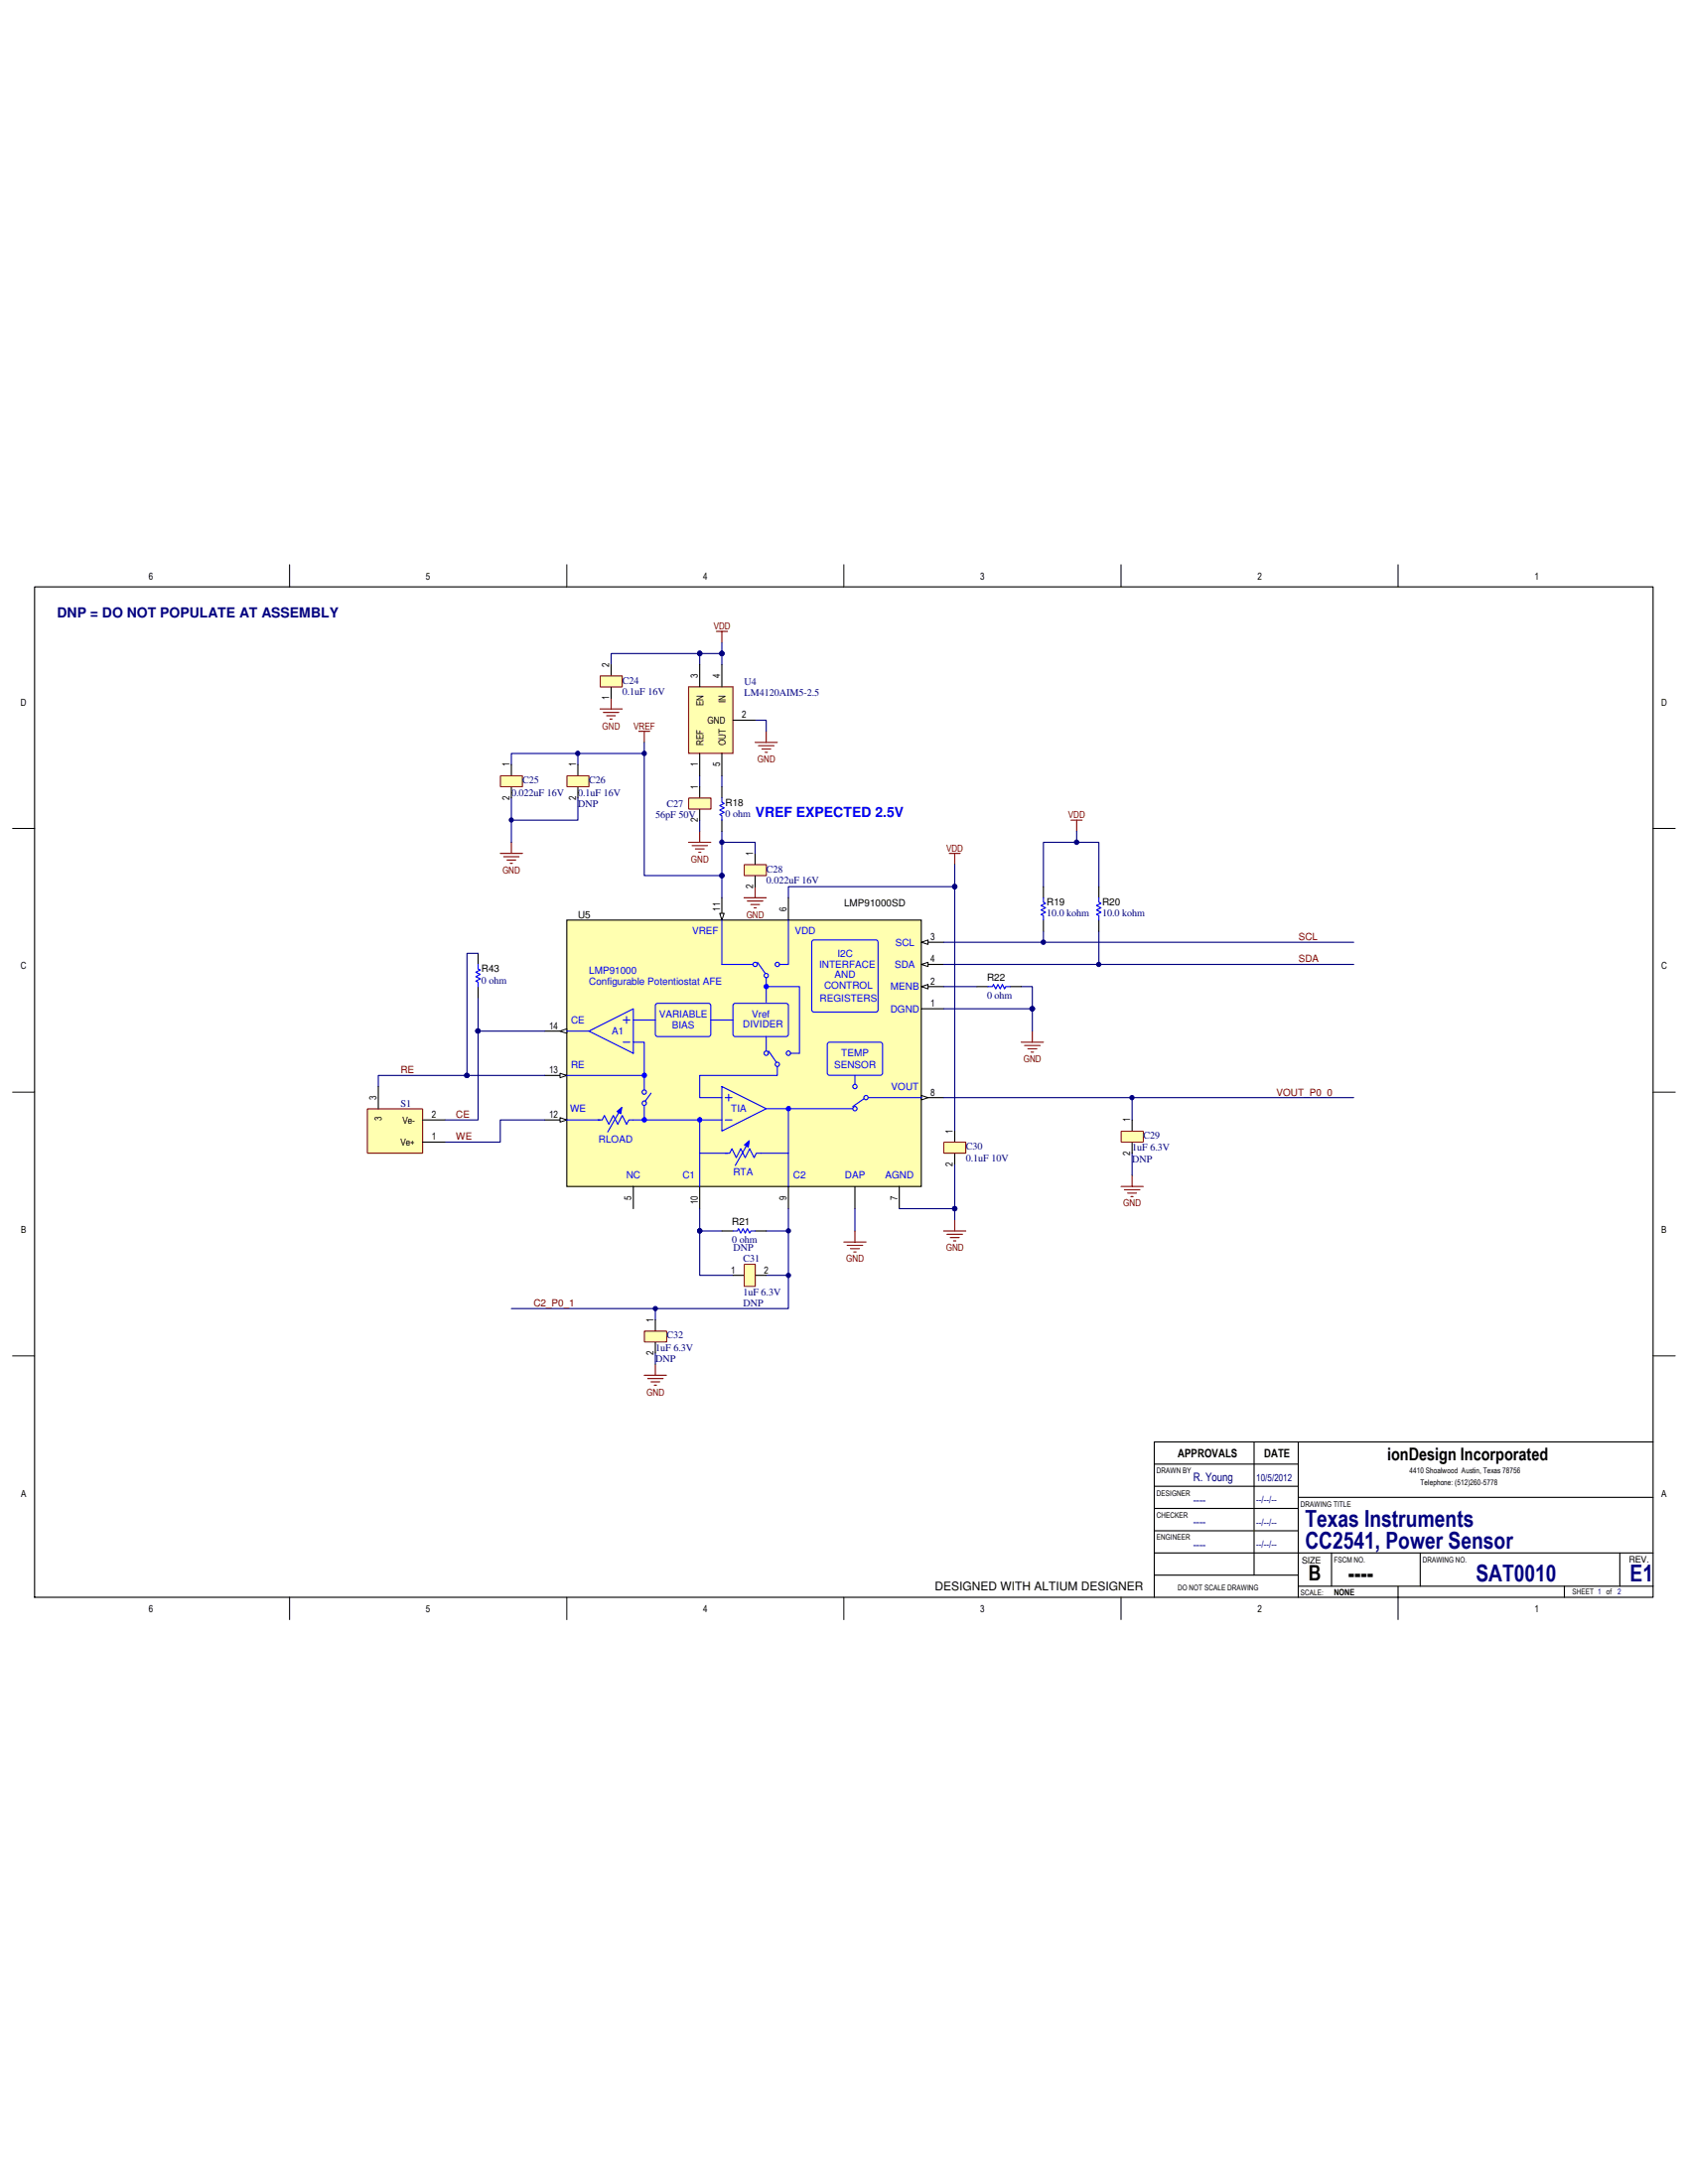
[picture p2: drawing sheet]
<svg xmlns="http://www.w3.org/2000/svg" width="216mm" height="279mm" viewBox="0 0 216 279" stroke-linecap="round" stroke-linejoin="round" font-family="sans-serif">
<g fill="none" stroke="#000" stroke-width=".13">
<path d="M37 72.2v2.9M72.5 72.2v2.9M107.9 72.2v2.9M143.4 72.2v2.9M178.8 72.2v2.9M1.6 106h2.8M211.4 106h2.9M1.6 139.7h2.8M211.4 139.7h2.9M1.6 173.5h2.8M211.4 173.5h2.9M37 204.3v2.9"/>
<path d="M72.5 204.3v2.9M107.9 204.3v2.9M143.4 204.3v2.9M178.8 204.3v2.9"/>
</g>
<g fill="none" stroke="#000" stroke-width=".14">
<path d="M4.4 75.1h207v129.2h-207zM147.6 187.3h18.5M147.6 190.1h18.5M147.6 193h18.5M147.6 195.8h18.5M147.6 198.7h63.8M160.4 184.5v17M166.1 184.5v19.8M166.1 191.6h45.3M170.3 198.7v4.2M181.7 198.7v4.2M207.2 198.7v4.2"/>
<path d="M211.4 184.5h-63.8v19.8M147.6 201.5h18.5M166.1 202.9h45.3M178.8 202.9v1.4M200.1 202.9v1.4"/>
</g>
<path d="M72.5 117.7h45.3v34.1h-45.3z" fill-rule="evenodd" fill="#ffffb0"/>
<path d="M72.5 117.7h45.3v34.1h-45.3zM117.9 129.1h2.8M117.9 126.2h2.8" fill="none" stroke="#000" stroke-width=".14"/>
<path d="M117.9 126.2l.8-.3v.6z" fill="#fff"/>
<path d="M117.9 126.2l.8-.3v.6z" fill="none" stroke="#000" stroke-width=".13"/>
<path d="M117.9 120.5h2.8" fill="none" stroke="#000" stroke-width=".14"/>
<path d="M117.9 120.5l.8-.3v.6z" fill="#fff"/>
<path d="M117.9 120.5l.8-.3v.6z" fill="none" stroke="#000" stroke-width=".13"/>
<path d="M117.9 123.4h2.8" fill="none" stroke="#000" stroke-width=".14"/>
<path d="M117.9 123.4l.8-.3v.6z" fill="#fff"/>
<path d="M117.9 123.4l.8-.3v.6z" fill="none" stroke="#000" stroke-width=".13"/>
<path d="M100.8 114.9v2.8M81 151.8v2.8M115 151.8v2.8M117.9 140.4h2.8" fill="none" stroke="#000" stroke-width=".14"/>
<path d="M117.9 140.1l.8 .3-.8 .3z" fill="#fff"/>
<path d="M117.9 140.1l.8 .3-.8 .3z" fill="none" stroke="#000" stroke-width=".13"/>
<path d="M92.3 114.9v2.8M89.5 151.8v2.8M100.8 151.8v2.8" fill="none" stroke="#000" stroke-width=".14"/>
<path d="M92.1 116.8h.5l-.3 .9z" fill="#fff"/>
<path d="M92.1 116.8h.5l-.3 .9z" fill="none" stroke="#000" stroke-width=".13"/>
<path d="M69.7 143.3h2.8" fill="none" stroke="#000" stroke-width=".14"/>
<path d="M71.6 143l.9 .3-.9 .3z" fill="#fff"/>
<path d="M71.6 143l.9 .3-.9 .3z" fill="none" stroke="#000" stroke-width=".13"/>
<path d="M69.7 137.6h2.8" fill="none" stroke="#000" stroke-width=".14"/>
<path d="M71.6 137.3l.9 .3-.9 .3z" fill="#fff"/>
<path d="M71.6 137.3l.9 .3-.9 .3z" fill="none" stroke="#000" stroke-width=".13"/>
<path d="M69.7 131.9h2.8" fill="none" stroke="#000" stroke-width=".14"/>
<path d="M71.6 131.9l.9-.3v.6z" fill="#fff"/>
<path d="M71.6 131.9l.9-.3v.6z" fill="none" stroke="#000" stroke-width=".13"/>
<path d="M109.3 151.8v2.8" fill="none" stroke="#000" stroke-width=".14"/>
<g fill="none" stroke="#00f" stroke-width=".14">
<path d="M72.5 131.9h2.8M75.3 131.9l5.7-2.8v5.6zM79.7 133.3h.9M79.7 130.5h.9M80.1 130v.9M81 130.5h2.8M92.3 139l5.7 2.8-5.7 2.9zM93.2 140v.8M96.9 123.4a.27 .27 0 0 0-.4-.3 .27 .27 0 0 0-.1 .4 .27 .27 0 0 0 .4 0M96.9 123.1l1 1.4M98 132.6v1.9M98.3 124.8a.27 .27 0 0 0-.4-.3 .27 .27 0 0 0-.1 .5 .27 .27 0 0 0 .5-.1"/>
<path d="M98.3 134.8a.28 .28 0 0 0-.4-.3 .28 .28 0 0 0-.1 .4 .28 .28 0 0 0 .5 0M98.3 134.5l1 1.4M99.7 123.4a.27 .27 0 0 0-.3-.3 .27 .27 0 0 0-.2 .4 .27 .27 0 0 0 .5 0M99.7 136.2a.27 .27 0 0 0-.3-.3 .27 .27 0 0 0-.2 .4 .27 .27 0 0 0 .5 0M101.1 134.8a.28 .28 0 0 0-.3-.3 .28 .28 0 0 0-.2 .4 .28 .28 0 0 0 .5 0M76.5 143.3h.5l.3-.6 .6 1.1 .5-1.1 .6 1.1 .6-1.1 .5 1.1 .3-.5h.6M79.4 141.8l-1.7 3M92.8 140.4h.8M92.8 143.3h.8"/>
</g>
<path d="M78.9 142.2l.6-.5-.1 .8z" fill="#00f"/>
<path d="M78.9 142.2l.6-.5-.1 .8z" fill="none" stroke="#00f" stroke-width=".13"/>
<path d="M72.5 137.6h9.9M83.9 128.5l.2-.1h6.7l.1 .2v3.9l-.3 .1h-6.6l-.2-.3zM90.9 130.5h2.8M93.8 128.5l.2-.1h6.7l.1 .2v3.9l-.3 .1h-6.6l-.2-.3zM72.5 143.3h4.3M81 143.3h11.3M92.8 147.5h.5l.3-.5 .6 1.1 .5-1.1 .6 1.1 .6-1.1 .6 1.1 .2-.6h.6M95.7 146.1l-1.7 3" fill="none" stroke="#00f" stroke-width=".14"/>
<path d="M95.2 146.5l.6-.6-.1 .8z" fill="#00f"/>
<path d="M95.2 146.5l.6-.6-.1 .8z" fill="none" stroke="#00f" stroke-width=".13"/>
<g fill="none" stroke="#00f" stroke-width=".14">
<path d="M92.3 117.7v5.7h4M100.8 117.7v5.7h-1.1M81 133.3h1.4v6.1M82.3 140l-.2-.3a.27 .27 0 0 1 .3-.3 .27 .27 0 0 1 .3 .3 .27 .27 0 0 1-.3 .3M83.3 139.8l-.8 1M98 126.2h4.3v8.5h-1.2M98 125.1v3.1M99.4 136.4v1.2h-9.9v2.8h2.8M104 120.3l8-.1 .3 .2v8.8l-.1 .2-8.1 .1-.2-.2-.1-8.8zM105.9 133.5l.2-.2 6.6 .1 .2 .2-.1 3.8-.2 .2-6.6-.1-.2-.2zM109.3 137.6v1.1M109.4 138.7a.27 .27 0 0 0-.3 .4 .27 .27 0 0 0 .4 .1 .27 .27 0 0 0 0-.5"/>
<path d="M82.3 141.4a.28 .28 0 0 1-.1-.5 .28 .28 0 0 1 .5 .1 .28 .28 0 0 1-.3 .4v1.9M89.5 143.3v4.2h3.5M89.5 147.5v4.3M98 141.8h11.1M100.8 141.8v5.7h-3.5M100.8 147.5v4.3M109.4 141.6a.27 .27 0 0 0-.3 .3 .27 .27 0 0 0 .4 .1 .27 .27 0 0 0 0-.4M110.5 140.6l-1.4 1M110.8 140.1a.27 .27 0 0 0-.3 .4 .27 .27 0 0 0 .4 .1 .27 .27 0 0 0 0-.4M111.1 140.4h6.8"/>
</g>
<path d="M82.3 137.5h.2v.2h-.2zM98 126.1l-.1 .1 .1 .1 .1-.1v-.1M82.4 143.1l-.1 .2 .1 .1 .1-.1v-.1M89.5 143.1l-.1 .2 .1 .1 .1-.1v-.1M100.9 141.7l-.2 .1 .1 .2 .2-.2-.1-.1" fill="none" stroke="#00f" stroke-width=".42"/>
<path d="M133.5 113.4v-5.6h7v5.6M120.7 126.2h4.2M115 154.6h7.1" fill="none" stroke="#000080" stroke-width=".14"/>
<path d="M137 104.9h1.4M137.7 104.9v1.4M130.6 133.3h2.9M131 133.8h2M131.5 134.2h1.1M131.9 134.6h.3M132 131.9v1.4" fill="none" stroke="#800000" stroke-width=".14"/>
<circle cx="122.1" cy="154.6" r=".28" fill="#000080"/>
<circle cx="122.1" cy="154.6" r=".28" fill="none" stroke="#000080" stroke-width=".13"/>
<path d="M120.7 157.5h2.8M121.1 157.9h2M121.5 158.3h1.2M122 158.8h.3M122.1 156.1v1.4" fill="none" stroke="#800000" stroke-width=".14"/>
<path d="M122.1 154.6v1.5" fill="none" stroke="#000080" stroke-width=".14"/>
<circle cx="122.1" cy="154.6" r=".28" fill="#000080"/>
<circle cx="122.1" cy="154.6" r=".28" fill="none" stroke="#000080" stroke-width=".13"/>
<path d="M122.1 148.9v5.7" fill="none" stroke="#000080" stroke-width=".14"/>
<circle cx="122.1" cy="154.6" r=".28" fill="#000080"/>
<circle cx="122.1" cy="154.6" r=".28" fill="none" stroke="#000080" stroke-width=".13"/>
<path d="M91.6 80.8h1.4M92.3 80.8v1.4M107.9 158.9h2.9M108.4 159.3h1.9M108.8 159.7h1.1M109.3 157.5v1.4M109.2 160.2h.3" fill="none" stroke="#800000" stroke-width=".14"/>
<path d="M61.2 127.6v4.3M100.8 154.6v12.8h-35.4M109.3 154.6v2.9" fill="none" stroke="#000080" stroke-width=".14"/>
<circle cx="61.1" cy="131.9" r=".28" fill="#000080"/>
<circle cx="61.1" cy="131.9" r=".28" fill="none" stroke="#000080" stroke-width=".13"/>
<path d="M59.7 137.6h-11.3v1.4M69.7 143.3h-5.7v2.8h-7.1" fill="none" stroke="#000080" stroke-width=".14"/>
<circle cx="59.7" cy="137.6" r=".28" fill="#000080"/>
<circle cx="59.7" cy="137.6" r=".28" fill="none" stroke="#000080" stroke-width=".13"/>
<path d="M61.2 131.9h8.5" fill="none" stroke="#000080" stroke-width=".14"/>
<circle cx="61.1" cy="131.9" r=".28" fill="#000080"/>
<circle cx="61.1" cy="131.9" r=".28" fill="none" stroke="#000080" stroke-width=".13"/>
<path d="M61.2 131.9v11.4h-4.3" fill="none" stroke="#000080" stroke-width=".14"/>
<circle cx="61.1" cy="131.9" r=".28" fill="#000080"/>
<circle cx="61.1" cy="131.9" r=".28" fill="none" stroke="#000080" stroke-width=".13"/>
<path d="M59.7 137.6h10" fill="none" stroke="#000080" stroke-width=".14"/>
<circle cx="59.7" cy="137.6" r=".28" fill="#000080"/>
<circle cx="59.7" cy="137.6" r=".28" fill="none" stroke="#000080" stroke-width=".13"/>
<path d="M140.5 119.1v4.3" fill="none" stroke="#000080" stroke-width=".14"/>
<circle cx="140.5" cy="123.4" r=".28" fill="#000080"/>
<circle cx="140.5" cy="123.4" r=".28" fill="none" stroke="#000080" stroke-width=".13"/>
<path d="M137.7 106.3v1.5" fill="none" stroke="#000080" stroke-width=".14"/>
<circle cx="137.7" cy="107.7" r=".29" fill="#000080"/>
<circle cx="137.7" cy="107.7" r=".29" fill="none" stroke="#000080" stroke-width=".13"/>
<path d="M143.4 151.8h2.8M143.8 152.2h2M144.2 152.6h1.2M144.7 153.1h.2M144.8 150.4v1.4" fill="none" stroke="#800000" stroke-width=".14"/>
<path d="M89.5 157.5v5.7h4.2M144.8 147.5v2.9" fill="none" stroke="#000080" stroke-width=".14"/>
<circle cx="89.5" cy="157.5" r=".28" fill="#000080"/>
<circle cx="89.5" cy="157.5" r=".28" fill="none" stroke="#000080" stroke-width=".13"/>
<path d="M98 157.5h2.8" fill="none" stroke="#000080" stroke-width=".14"/>
<circle cx="100.8" cy="157.5" r=".28" fill="#000080"/>
<circle cx="100.8" cy="157.5" r=".28" fill="none" stroke="#000080" stroke-width=".13"/>
<path d="M98 163.2h2.8" fill="none" stroke="#000080" stroke-width=".14"/>
<circle cx="100.8" cy="163.2" r=".27" fill="#000080"/>
<circle cx="100.8" cy="163.2" r=".27" fill="none" stroke="#000080" stroke-width=".13"/>
<path d="M82.4 175.9h2.8M82.8 176.4h2M83.3 176.8h1.1M83.7 177.2h.3M83.8 174.5v1.4" fill="none" stroke="#800000" stroke-width=".14"/>
<path d="M89.5 154.6v2.9M83.8 173.1v1.4" fill="none" stroke="#000080" stroke-width=".14"/>
<circle cx="89.5" cy="157.5" r=".28" fill="#000080"/>
<circle cx="89.5" cy="157.5" r=".28" fill="none" stroke="#000080" stroke-width=".13"/>
<path d="M89.5 157.5h2.8" fill="none" stroke="#000080" stroke-width=".14"/>
<circle cx="89.5" cy="157.5" r=".28" fill="#000080"/>
<circle cx="89.5" cy="157.5" r=".28" fill="none" stroke="#000080" stroke-width=".13"/>
<path d="M83.8 167.4v1.4" fill="none" stroke="#000080" stroke-width=".14"/>
<circle cx="83.8" cy="167.4" r=".27" fill="#000080"/>
<circle cx="83.8" cy="167.4" r=".27" fill="none" stroke="#000080" stroke-width=".13"/>
<path d="M76.8 90.7h2.8M77.2 91.1h1.9M77.6 91.6h1.1M78 92h.3M78.2 89.3v1.4M81.7 93.6h1.4M82.4 93.6v1.4M64 109.2h2.8M64.4 109.6h2M64.8 110h1.2M65.3 110.4h.2M65.4 107.8v1.4" fill="none" stroke="#800000" stroke-width=".14"/>
<path d="M92.3 106.3v5.7" fill="none" stroke="#000080" stroke-width=".14"/>
<circle cx="92.3" cy="112" r=".27" fill="#000080"/>
<circle cx="92.3" cy="112" r=".27" fill="none" stroke="#000080" stroke-width=".13"/>
<g fill="none" stroke="#800000" stroke-width=".14">
<path d="M96.6 95h2.8M97 95.4h2M97.5 95.8h1.1M97.9 96.2h.2M98 93.6v1.4M88.1 107.8h2.8M88.5 108.2h2M88.9 108.6h1.2M89.4 109h.2M89.5 106.3v1.5M95.2 114.9h2.8M95.6 115.3h2"/>
<path d="M96 115.7h1.2M96.5 116.1h.2M96.6 113.4v1.5"/>
</g>
<path d="M92.3 82.2v1.4M96.6 92.1h1.4v1.5" fill="none" stroke="#000080" stroke-width=".14"/>
<circle cx="92.3" cy="83.6" r=".28" fill="#000080"/>
<circle cx="92.3" cy="83.6" r=".28" fill="none" stroke="#000080" stroke-width=".13"/>
<path d="M47 141.9h7.1v5.6h-7.1z" fill="#ffffb0"/>
<path d="M47 141.9h7.1v5.6h-7.1z" fill="none" stroke="#800000" stroke-width=".13"/>
<path d="M48.4 139v2.8M54.1 146.1h2.8M54.1 143.3h2.8" fill="none" stroke="#000" stroke-width=".14"/>
<path d="M89.5 83.6h2.8" fill="none" stroke="#000080" stroke-width=".14"/>
<circle cx="92.3" cy="83.6" r=".28" fill="#000080"/>
<circle cx="92.3" cy="83.6" r=".28" fill="none" stroke="#000080" stroke-width=".13"/>
<circle cx="89.5" cy="83.6" r=".28" fill="#000080"/>
<circle cx="89.5" cy="83.6" r=".28" fill="none" stroke="#000080" stroke-width=".13"/>
<path d="M92.3 112v2.9" fill="none" stroke="#000080" stroke-width=".14"/>
<circle cx="92.3" cy="112" r=".27" fill="#000080"/>
<circle cx="92.3" cy="112" r=".27" fill="none" stroke="#000080" stroke-width=".13"/>
<path d="M89.5 83.6v1.4" fill="none" stroke="#000080" stroke-width=".14"/>
<circle cx="89.5" cy="83.6" r=".28" fill="#000080"/>
<circle cx="89.5" cy="83.6" r=".28" fill="none" stroke="#000080" stroke-width=".13"/>
<path d="M92.3 83.6v1.4" fill="none" stroke="#000080" stroke-width=".14"/>
<circle cx="92.3" cy="83.6" r=".28" fill="#000080"/>
<circle cx="92.3" cy="83.6" r=".28" fill="none" stroke="#000080" stroke-width=".13"/>
<path d="M89.5 99.2v1.4M92.3 99.2v1.4" fill="none" stroke="#000080" stroke-width=".14"/>
<path d="M88.1 87.9h5.6v8.5h-5.6z" fill-rule="evenodd" fill="#ffffb0"/>
<path d="M88.1 87.9h5.6v8.5h-5.6z" fill="none" stroke="#800000" stroke-width=".14"/>
<path d="M89.5 85v2.9M89.5 96.4v2.8M92.3 85v2.9M92.3 96.4v2.8M93.7 92.1h2.9" fill="none" stroke="#000" stroke-width=".14"/>
<path d="M82.4 95v17h9.9M65.4 102.1v5.7M89.5 104.9v1.4" fill="none" stroke="#000080" stroke-width=".14"/>
<circle cx="92.3" cy="112" r=".27" fill="#000080"/>
<circle cx="92.3" cy="112" r=".27" fill="none" stroke="#000080" stroke-width=".13"/>
<path d="M89.5 83.6h-11.3v1.4" fill="none" stroke="#000080" stroke-width=".14"/>
<circle cx="89.5" cy="83.6" r=".28" fill="#000080"/>
<circle cx="89.5" cy="83.6" r=".28" fill="none" stroke="#000080" stroke-width=".13"/>
<path d="M133.5 119.1v1.4" fill="none" stroke="#000080" stroke-width=".14"/>
<circle cx="133.4" cy="120.5" r=".29" fill="#000080"/>
<circle cx="133.4" cy="120.5" r=".29" fill="none" stroke="#000080" stroke-width=".13"/>
<path d="M121.4 109.2h1.4M122.1 109.2v1.4" fill="none" stroke="#800000" stroke-width=".14"/>
<path d="M122.1 113.4h-21.3v1.5M120.7 123.4h52.4M120.7 120.5h52.4" fill="none" stroke="#000080" stroke-width=".14"/>
<circle cx="122.1" cy="113.4" r=".28" fill="#000080"/>
<circle cx="122.1" cy="113.4" r=".28" fill="none" stroke="#000080" stroke-width=".13"/>
<path d="M122.1 113.4v31.3" fill="none" stroke="#000080" stroke-width=".14"/>
<circle cx="122.1" cy="113.4" r=".28" fill="#000080"/>
<circle cx="122.1" cy="113.4" r=".28" fill="none" stroke="#000080" stroke-width=".13"/>
<path d="M122.1 110.6v2.8" fill="none" stroke="#000080" stroke-width=".14"/>
<circle cx="122.1" cy="113.4" r=".28" fill="#000080"/>
<circle cx="122.1" cy="113.4" r=".28" fill="none" stroke="#000080" stroke-width=".13"/>
<path d="M120.7 140.4h52.4M144.8 140.4v2.9" fill="none" stroke="#000080" stroke-width=".14"/>
<circle cx="144.8" cy="140.4" r=".27" fill="#000080"/>
<circle cx="144.8" cy="140.4" r=".27" fill="none" stroke="#000080" stroke-width=".13"/>
<path d="M143.5 145.7h2.6M143.5 145h2.6M144.8 144.7v.3M144.8 145.7v.4" fill="none" stroke="#00f" stroke-width=".14"/>
<path d="M144.8 143.3v1.4M144.8 146.1v1.4" fill="none" stroke="#000" stroke-width=".14"/>
<path d="M143.4 144.7h2.8v1.4h-2.8z" fill="#ffffb0"/>
<path d="M143.4 144.7h2.8v1.4h-2.8z" fill="none" stroke="#800000" stroke-width=".13"/>
<path d="M120.8 147.1h2.6M120.8 146.4h2.6M122.1 146.1v.3M122.1 147.1v.4" fill="none" stroke="#00f" stroke-width=".14"/>
<path d="M122.1 144.7v1.4M122.1 147.5v1.4" fill="none" stroke="#000" stroke-width=".14"/>
<path d="M120.7 146.2h2.8v1.3h-2.8z" fill="#ffffb0"/>
<path d="M120.7 146.1h2.8v1.4h-2.8z" fill="none" stroke="#800000" stroke-width=".13"/>
<path d="M95.2 163.2h.3M95.5 161.9v2.5M96.2 163.2h.4M96.2 161.9v2.5" fill="none" stroke="#00f" stroke-width=".14"/>
<path d="M93.7 163.2h1.5M96.6 163.2h1.4" fill="none" stroke="#000" stroke-width=".14"/>
<path d="M95.2 161.8h1.4v2.8h-1.4z" fill="#ffffb0"/>
<path d="M95.2 161.8h1.4v2.8h-1.4z" fill="none" stroke="#800000" stroke-width=".13"/>
<path d="M82.5 171.3h2.6M82.5 170.5h2.6M83.8 170.3v.2M83.8 171.3v.4" fill="none" stroke="#00f" stroke-width=".14"/>
<path d="M83.8 168.8v1.5M83.8 171.7v1.4" fill="none" stroke="#000" stroke-width=".14"/>
<path d="M82.4 170.3h2.9v1.4h-2.9z" fill="#ffffb0"/>
<path d="M82.4 170.3h2.9v1.4h-2.9z" fill="none" stroke="#800000" stroke-width=".13"/>
<path d="M120.7 129.1h11.3" fill="none" stroke="#000080" stroke-width=".14"/>
<circle cx="132" cy="129.1" r=".28" fill="#000080"/>
<circle cx="132" cy="129.1" r=".28" fill="none" stroke="#000080" stroke-width=".13"/>
<path d="M132 129.1v2.8" fill="none" stroke="#000080" stroke-width=".14"/>
<circle cx="132" cy="129.1" r=".28" fill="#000080"/>
<circle cx="132" cy="129.1" r=".28" fill="none" stroke="#000080" stroke-width=".13"/>
<path d="M130.6 126.2h1.4v2.9" fill="none" stroke="#000080" stroke-width=".14"/>
<circle cx="132" cy="129.1" r=".28" fill="#000080"/>
<circle cx="132" cy="129.1" r=".28" fill="none" stroke="#000080" stroke-width=".13"/>
<path d="M82.4 96.4h-17v1.4" fill="none" stroke="#000080" stroke-width=".14"/>
<circle cx="82.4" cy="96.4" r=".28" fill="#000080"/>
<circle cx="82.4" cy="96.4" r=".28" fill="none" stroke="#000080" stroke-width=".13"/>
<path d="M73.9 96.4v1.4" fill="none" stroke="#000080" stroke-width=".14"/>
<circle cx="73.9" cy="96.4" r=".28" fill="#000080"/>
<circle cx="73.9" cy="96.4" r=".28" fill="none" stroke="#000080" stroke-width=".13"/>
<path d="M76.9 86.9h2.5M76.9 87.6h2.5M78.2 86.4v.5M78.2 87.6v.3" fill="none" stroke="#00f" stroke-width=".14"/>
<path d="M78.2 85v1.4M78.2 87.9v1.4" fill="none" stroke="#000" stroke-width=".14"/>
<path d="M76.8 86.5h2.8v1.4h-2.8z" fill="#ffffb0"/>
<path d="M76.8 86.5h2.8v1.4h-2.8z" fill="none" stroke="#800000" stroke-width=".13"/>
<path d="M72.6 99.5h2.6M73.9 99.2v.3M72.6 100.2h2.6M73.9 100.2v.4" fill="none" stroke="#00f" stroke-width=".14"/>
<path d="M73.9 97.8v1.4M73.9 100.6v1.5" fill="none" stroke="#000" stroke-width=".14"/>
<path d="M72.5 99.3h2.8v1.3h-2.8z" fill="#ffffb0"/>
<path d="M72.5 99.3h2.8v1.3h-2.8z" fill="none" stroke="#800000" stroke-width=".13"/>
<path d="M88.2 103.1h2.6M88.2 102.4h2.6M89.5 102.1v.3M89.5 103.1v.4" fill="none" stroke="#00f" stroke-width=".14"/>
<path d="M89.5 100.6v1.5M89.5 103.5v1.4" fill="none" stroke="#000" stroke-width=".14"/>
<path d="M88.1 102.1h2.8v1.4h-2.8z" fill="#ffffb0"/>
<path d="M88.1 102.1h2.8v1.4h-2.8z" fill="none" stroke="#800000" stroke-width=".13"/>
<path d="M65.4 97.8v1.4M65.4 100.6v1.5M92.3 100.6v1.5M92.3 104.9v1.4M124.9 126.2h1.5M129.2 126.2h1.4M92.3 157.5h1.4M96.6 157.5h1.4" fill="none" stroke="#000" stroke-width=".14"/>
<path d="M64.1 99.5h2.6M65.4 99.2v.3M64.1 100.2h2.6M65.4 100.2v.4M92.3 102.1v.5l.3 .2-.5 .3 .5 .3-.5 .2 .5 .3-.5 .3 .2 .2v.5M126.4 126.2h.5l.2-.3 .3 .6 .2-.6 .3 .6 .3-.6 .3 .6 .1-.3h.6M93.7 157.5h.6l.2-.3 .2 .6 .3-.6 .3 .6 .3-.6 .3 .6 .1-.3h.6" fill="none" stroke="#00f" stroke-width=".14"/>
<path d="M64 99.3h2.8v1.3h-2.8z" fill="#ffffb0"/>
<path d="M64 99.3h2.8v1.3h-2.8z" fill="none" stroke="#800000" stroke-width=".13"/>
<path d="M95.3 111.6h2.6M95.3 110.9h2.6M96.6 110.6v.3M96.6 111.6v.4" fill="none" stroke="#00f" stroke-width=".14"/>
<path d="M96.6 109.2v1.4M96.6 112v1.4" fill="none" stroke="#000" stroke-width=".14"/>
<path d="M95.2 110.6h2.8v1.4h-2.8z" fill="#ffffb0"/>
<path d="M95.2 110.6h2.8v1.4h-2.8z" fill="none" stroke="#800000" stroke-width=".13"/>
<path d="M92.3 107.8h4.3v1.4" fill="none" stroke="#000080" stroke-width=".14"/>
<circle cx="92.3" cy="107.7" r=".28" fill="#000080"/>
<circle cx="92.3" cy="107.7" r=".28" fill="none" stroke="#000080" stroke-width=".13"/>
<path d="M133.5 113.4v1.5M133.5 117.7v1.4M140.5 113.4v1.5M140.5 117.7v1.4M61.2 122v1.4M61.2 126.2v1.4" fill="none" stroke="#000" stroke-width=".14"/>
<path d="M133.5 114.9v.5l.2 .2-.5 .2 .5 .3-.5 .3 .5 .3-.5 .3 .3 .1v.6M140.5 114.9v.5l.3 .2-.5 .2 .5 .3-.5 .3 .5 .3-.5 .3 .2 .1v.6M61.2 123.4v.6l.2 .1-.5 .3 .5 .3-.5 .2 .5 .3-.5 .3 .3 .1v.6" fill="none" stroke="#00f" stroke-width=".14"/>
<path d="M73.9 102.1v2.8h-8.5" fill="none" stroke="#000080" stroke-width=".14"/>
<circle cx="65.4" cy="104.9" r=".27" fill="#000080"/>
<circle cx="65.4" cy="104.9" r=".27" fill="none" stroke="#000080" stroke-width=".13"/>
<path d="M61.2 122h-1.5v15.6" fill="none" stroke="#000080" stroke-width=".14"/>
<circle cx="59.7" cy="137.6" r=".28" fill="#000080"/>
<circle cx="59.7" cy="137.6" r=".28" fill="none" stroke="#000080" stroke-width=".13"/>
<g font-size="3" fill="#000080">
<text x="166.9" y="195.3">Texas Instruments</text>
<text x="166.9" y="198.2">CC2541, Power Sensor</text>
<text x="188.8" y="202.3">SAT0010</text>
<text x="208.5" y="202.3">E1</text>
</g>
<text font-size="3" x="172.4" y="202.3">----</text>
<text font-size="2.7" x="167.3" y="202.2">B</text>
<text font-size="2.2" x="177.4" y="186.8">ionDesign Incorporated</text>
<text font-size="1.8" fill="#000080" x="7.3" y="79">DNP = DO NOT POPULATE AT ASSEMBLY</text>
<text font-size="1.8" fill="#00f" x="96.6" y="104.5">VREF EXPECTED 2.5V</text>
<g font-size="1.5">
<text x="150.6" y="186.4">APPROVALS</text>
<text x="161.7" y="186.4">DATE</text>
<text x="119.6" y="203.5">DESIGNED WITH ALTIUM DESIGNER</text>
</g>
<g font-size="1.5" fill="#000080">
<text x="152.6" y="189.5">R. Young</text>
<text x="152.6" y="192.4">----</text>
<text x="152.6" y="195.2">----</text>
<text x="152.6" y="198.1">----</text>
</g>
<g font-size="1.3" fill="#000080">
<text x="79.6" y="88.9">0.1uF 16V</text>
<text x="79.6" y="87.5">C24</text>
<text x="95.2" y="89">LM4120AIM5-2.5</text>
<text x="95.2" y="87.6">U4</text>
<text x="65.4" y="101.8">0.022uF 16V</text>
<text x="66.8" y="100.2">C25</text>
<text x="73.9" y="101.8">0.1uF 16V</text>
<text x="75.3" y="100.2">C26</text>
<text x="73.9" y="103.2">DNP</text>
<text x="83.8" y="104.6">56pF 50V</text>
<text x="85.3" y="103.2">C27</text>
<text x="92.8" y="104.5">0 ohm</text>
<text x="98" y="111.6">C28</text>
<text x="98" y="113">0.022uF 16V</text>
<text x="133.9" y="117.3">10.0 kohm</text>
<text x="141" y="117.3">10.0 kohm</text>
<text x="61.6" y="125.8">0 ohm</text>
<text x="126.2" y="127.8">0 ohm</text>
<text x="51.2" y="141.6">S1</text>
<text x="123.5" y="148.5">0.1uF 10V</text>
<text x="123.5" y="147.1">C30</text>
<text x="144.8" y="147.3">1uF 6.3V</text>
<text x="144.8" y="148.7">DNP</text>
<text x="146.2" y="145.7">C29</text>
<text x="93.6" y="159">0 ohm</text>
<text x="93.8" y="160">DNP</text>
<text x="95" y="161.5">C31</text>
<text x="95" y="165.7">1uF 6.3V</text>
<text x="95" y="167.2">DNP</text>
<text x="83.8" y="172.8">1uF 6.3V</text>
<text x="85.3" y="171.3">C32</text>
<text x="83.8" y="174.2">DNP</text>
</g>
<g font-size="1.3">
<text x="92.8" y="103.1">R18</text>
<text x="73.9" y="117.4">U5</text>
<text x="108" y="116">LMP91000SD</text>
<text x="133.9" y="115.9">R19</text>
<text x="141" y="115.9">R20</text>
<text x="61.6" y="124.4">R43</text>
<text x="126.2" y="125.5">R22</text>
<text x="93.6" y="156.8">R21</text>
</g>
<g font-size="1.3" fill="#00f">
<text x="88.5" y="119.6">VREF</text>
<text x="101.6" y="119.6">VDD</text>
<text x="75.3" y="124.5">LMP91000</text>
<text x="75.3" y="126">Configurable Potentiostat AFE</text>
<text x="104.8" y="123.8">INTERFACE</text>
<text x="106.7" y="125.1">AND</text>
<text x="107.1" y="122.4">I2C</text>
<text x="114.4" y="123.8">SDA</text>
<text x="114.5" y="121">SCL</text>
<text x="73" y="130.9">CE</text>
<text x="84.3" y="130.2">VARIABLE</text>
<text x="85.9" y="131.6">BIAS</text>
<text x="95" y="131.5">DIVIDER</text>
<text x="96.1" y="130.2">Vref</text>
<text x="104.8" y="128.1">REGISTERS</text>
<text x="105.4" y="126.5">CONTROL</text>
<text x="113.9" y="129.5">DGND</text>
<text x="113.9" y="126.7">MENB</text>
<text x="73" y="136.6">RE</text>
<text x="78.3" y="132.4">A1</text>
<text x="106.7" y="136.6">SENSOR</text>
<text x="107.6" y="135.2">TEMP</text>
<text x="72.9" y="142.3">WE</text>
<text x="93.5" y="142.3">TIA</text>
<text x="114" y="139.5">VOUT</text>
<text x="76.6" y="146.1">RLOAD</text>
<text x="80.1" y="150.8">NC</text>
<text x="87.3" y="150.8">C1</text>
<text x="93.8" y="150.4">RTA</text>
<text x="101.5" y="150.8">C2</text>
<text x="108.1" y="150.8">DAP</text>
<text x="113.2" y="150.8">AGND</text>
</g>
<g font-size="1.3" fill="#800000">
<text x="166.1" y="123.1">SDA</text>
<text x="166.1" y="120.3">SCL</text>
<text x="51.2" y="137.3">RE</text>
<text x="58.3" y="143">CE</text>
<text x="163.2" y="140.2">VOUT_P0_0</text>
<text x="58.3" y="145.9">WE</text>
<text x="68.2" y="167.2">C2_P0_1</text>
</g>
<g font-size="1.2">
<text x="19" y="74.1">6</text>
<text x="54.5" y="74.1">5</text>
<text x="89.9" y="74.1">4</text>
<text x="125.4" y="74.1">3</text>
<text x="160.8" y="74.1">2</text>
<text x="196.3" y="74.1">1</text>
<text x="77.9" y="89.6" transform="rotate(-90 77.9 89.6)">1</text>
<text x="77.9" y="85.3" transform="rotate(-90 77.9 85.3)">2</text>
<text x="89.2" y="86.7" transform="rotate(-90 89.2 86.7)">3</text>
<text x="92.1" y="86.7" transform="rotate(-90 92.1 86.7)">4</text>
<text x="92.8" y="89.9" transform="rotate(-90 92.8 89.9)">IN</text>
<text x="2.6" y="90.3">D</text>
<text x="90" y="95.4" transform="rotate(-90 90 95.4)">REF</text>
<text x="90" y="90.3" transform="rotate(-90 90 90.3)">EN</text>
<text x="90.5" y="92.6">GND</text>
<text x="92.8" y="95.4" transform="rotate(-90 92.8 95.4)">OUT</text>
<text x="94.9" y="91.9">2</text>
<text x="212.5" y="90.3">D</text>
<text x="65.2" y="98.1" transform="rotate(-90 65.2 98.1)">1</text>
<text x="73.7" y="98.1" transform="rotate(-90 73.7 98.1)">1</text>
<text x="89.2" y="100.9" transform="rotate(-90 89.2 100.9)">1</text>
<text x="89.2" y="98.1" transform="rotate(-90 89.2 98.1)">1</text>
<text x="92.1" y="98.1" transform="rotate(-90 92.1 98.1)">5</text>
<text x="65.2" y="102.4" transform="rotate(-90 65.2 102.4)">2</text>
<text x="73.7" y="102.4" transform="rotate(-90 73.7 102.4)">2</text>
<text x="89.2" y="105.2" transform="rotate(-90 89.2 105.2)">2</text>
<text x="96.3" y="113.7" transform="rotate(-90 96.3 113.7)">2</text>
<text x="96.3" y="109.5" transform="rotate(-90 96.3 109.5)">1</text>
<text x="92.1" y="116.6" transform="rotate(-90 92.1 116.6)">11</text>
<text x="100.6" y="116.6" transform="rotate(-90 100.6 116.6)">6</text>
<text x="2.6" y="124">C</text>
<text x="119" y="126">2</text>
<text x="119" y="120.3">3</text>
<text x="119" y="123.1">4</text>
<text x="212.5" y="124">C</text>
<text x="70.2" y="131.7">14</text>
<text x="119" y="128.8">1</text>
<text x="70.2" y="137.3">13</text>
<text x="48.1" y="140.7" transform="rotate(-90 48.1 140.7)">3</text>
<text x="48.8" y="143.4" transform="rotate(-90 48.8 143.4)">3</text>
<text x="51.5" y="143.7">Ve-</text>
<text x="55.2" y="143">2</text>
<text x="70.2" y="143">12</text>
<text x="119" y="140.2">8</text>
<text x="144.5" y="143.6" transform="rotate(-90 144.5 143.6)">1</text>
<text x="51.2" y="146.6">Ve+</text>
<text x="55.2" y="145.9">1</text>
<text x="121.9" y="149.2" transform="rotate(-90 121.9 149.2)">2</text>
<text x="121.9" y="145" transform="rotate(-90 121.9 145)">1</text>
<text x="144.5" y="147.8" transform="rotate(-90 144.5 147.8)">2</text>
<text x="80.8" y="153.5" transform="rotate(-90 80.8 153.5)">5</text>
<text x="89.2" y="154.1" transform="rotate(-90 89.2 154.1)">10</text>
<text x="100.6" y="153.5" transform="rotate(-90 100.6 153.5)">9</text>
<text x="114.8" y="153.5" transform="rotate(-90 114.8 153.5)">7</text>
<text x="2.7" y="157.8">B</text>
<text x="212.5" y="157.8">B</text>
<text x="93.5" y="162.9">1</text>
<text x="97.7" y="162.9">2</text>
<text x="83.6" y="173.4" transform="rotate(-90 83.6 173.4)">2</text>
<text x="83.6" y="169.1" transform="rotate(-90 83.6 169.1)">1</text>
<text x="2.7" y="191.5">A</text>
<text x="212.5" y="191.5">A</text>
<text x="19" y="206.2">6</text>
<text x="54.5" y="206.2">5</text>
<text x="89.9" y="206.2">4</text>
<text x="125.4" y="206.2">3</text>
<text x="160.8" y="206.2">2</text>
<text x="196.3" y="206.2">1</text>
</g>
<g font-size="1.2" fill="#800000">
<text x="91.3" y="80.5">VDD</text>
<text x="77" y="93.3">GND</text>
<text x="81" y="93.3">VREF</text>
<text x="96.9" y="97.6">GND</text>
<text x="136.6" y="104.7">VDD</text>
<text x="64.3" y="111.8">GND</text>
<text x="88.4" y="110.3">GND</text>
<text x="121" y="108.9">VDD</text>
<text x="95.5" y="117.5">GND</text>
<text x="130.9" y="135.9">GND</text>
<text x="143.7" y="154.4">GND</text>
<text x="108.2" y="161.5">GND</text>
<text x="121" y="160.1">GND</text>
<text x="82.7" y="178.5">GND</text>
</g>
<g font-size="1.2" fill="#000080">
<text x="160.7" y="189.5">10/5/2012</text>
<text x="160.7" y="192.3">--/--/--</text>
<text x="160.7" y="195.2">--/--/--</text>
<text x="160.7" y="198">--/--/--</text>
</g>
<g font-size="1.1">
<text x="166.5" y="200">SIZE</text>
<text x="208.3" y="199.9">REV.</text>
<text x="170.6" y="204.1">NONE</text>
</g>
<g font-size="1">
<text x="147.9" y="188.5">DRAWN BY</text>
<text x="147.9" y="191.4">DESIGNER</text>
<text x="180.3" y="188.5">4410 Shoalwood Austin, Texas 78756</text>
<text x="181.7" y="189.9">Telephone: (512)260-5778</text>
<text x="147.9" y="194.2">CHECKER</text>
<text x="147.9" y="197">ENGINEER</text>
<text x="166.3" y="192.8">DRAWING TITLE</text>
<text x="150.6" y="203.4">DO NOT SCALE DRAWING</text>
<text x="170.6" y="199.9">FSCM NO.</text>
<text x="181.9" y="199.9">DRAWING NO.</text>
<text x="166.3" y="204.2">SCALE:</text>
<text x="201.1" y="204">SHEET 1 of</text>
</g>
<text font-size="1" fill="#000080" x="206.9" y="204">2</text>
</svg>
